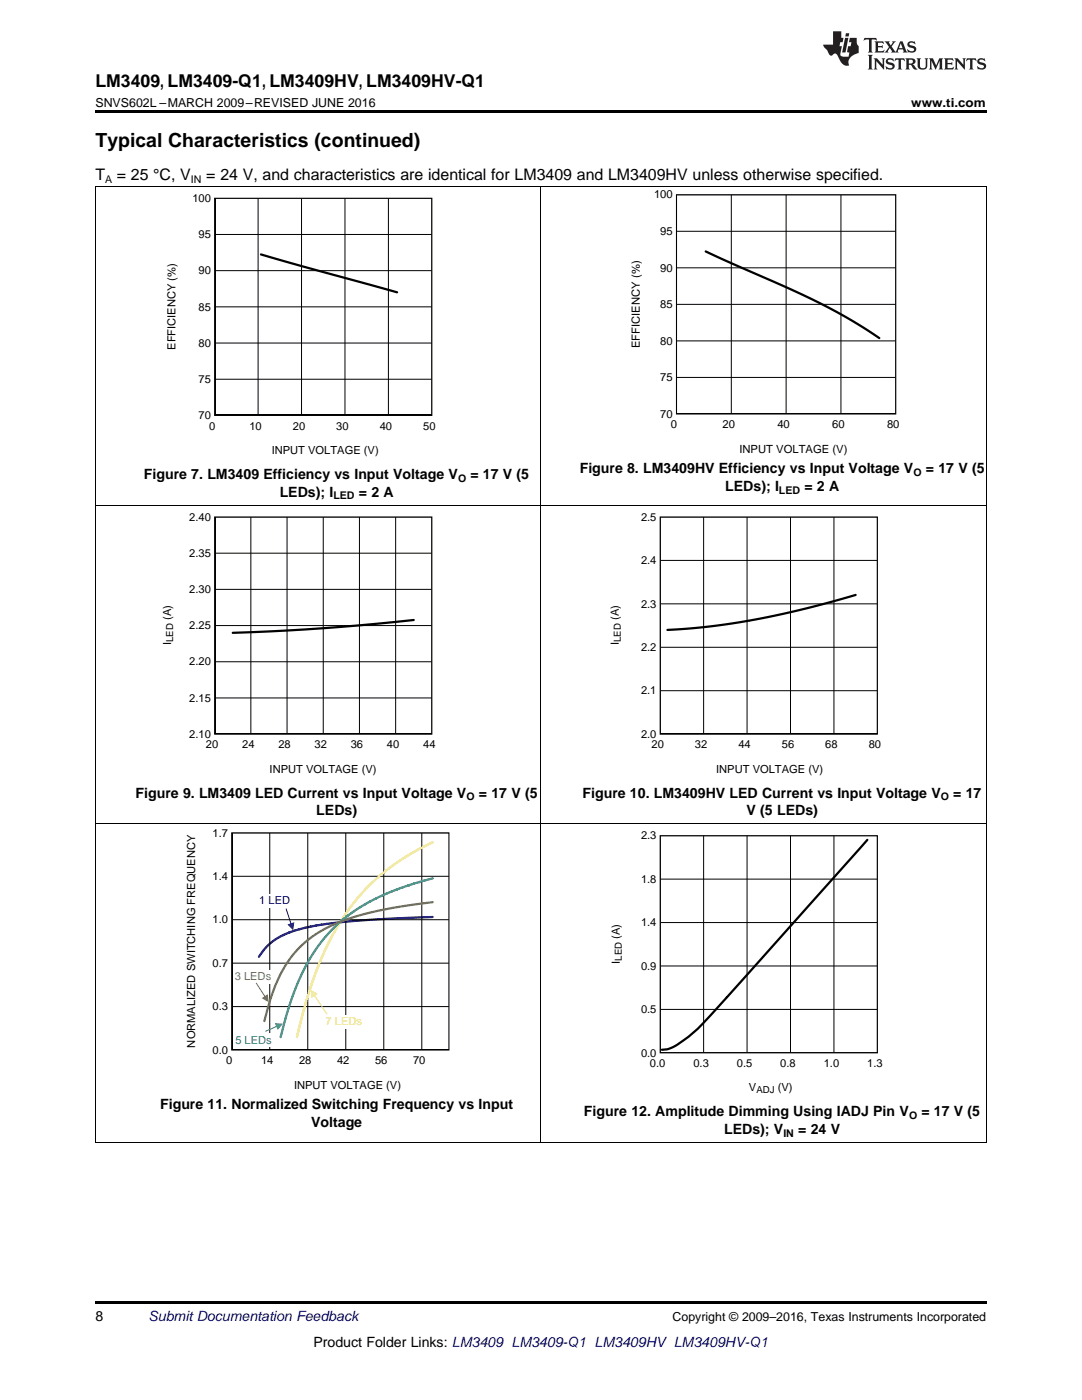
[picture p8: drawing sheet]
<svg xmlns="http://www.w3.org/2000/svg" width="216mm" height="279mm" viewBox="0 0 216 279" stroke-linecap="round" stroke-linejoin="round" font-family="sans-serif">
<path d="M19 228l.2 .1zM196.7 228l.1 .1zM19 259.7h177.8v.5h-177.8z" fill="#000"/>
<g fill="none" stroke="#000" stroke-width=".2">
<path d="M19.1 164.5v63.6M107.9 164.5v63.6M131.7 175.4h43.4M131.7 166.8h43.4M131.7 166.7v43.3M140.4 166.7v43.3M149.1 166.7v43.3M157.7 166.7v43.3M166.4 166.7v43.3M175.1 166.7v43.3M196.8 164.5v63.6M131.7 192.8h43.4"/>
<path d="M131.7 184.1h43.4M131.7 210.1h43.4M131.7 201.5h43.4M19 228h177.8"/>
</g>
<path d="M131.3 166.2h44.3v44.3h-44.3z" fill="none" stroke="#fff" stroke-width=".8"/>
<path d="M173.1 167.6l-31.6 35.4a28 28 0 0 1-6.8 5.7 4.5 4.5 0 0 1-2.6 .8" fill="none" stroke="#000" stroke-width=".44"/>
<path d="M131.7 166.8v43.3h43.4v-43.3zM131.3 166.4h44.2v44.1h-44.2z" fill-rule="evenodd" fill="#fff"/>
<path d="M131.7 166.8h43.4v43.3h-43.4z" fill="none" stroke="#000" stroke-width=".21"/>
<g fill="none" stroke="#000080" stroke-width=".44">
<path d="M58.7 185.8l-1.1 .3a11.3 11.3 0 0 0-5.3 3.9l-.6 .9M58.7 185.8h.1M60.9 185.2l-2.2 .6M60.9 185.2h.1M62 184.9l-1.1 .3M62 184.9h.1M63 184.7l-1 .2M63 184.7h.1M64.1 184.5l-1.1 .2M64.1 184.5h.1M65.2 184.4l-1.1 .1M65.2 184.4h.1"/>
<path d="M86.3 183l-11.7 .5-9.4 .9"/>
</g>
<path d="M57.1 181.4l1 3" fill="none" stroke="#000080" stroke-width=".2"/>
<path d="M57.4 184.5l1.3-.4-.2 1.5z" fill="#000080"/>
<path d="M89.7 165.6h-43.9v44.3h43.9" fill="none" stroke="#fff" stroke-width=".8"/>
<path d="M46.2 174.9h43.4M46.2 166.2h43.4M46.2 166.1v43.3M53.8 166.1v43.3M61.4 166.1v43.3M69 166.1v43.3M76.6 166.1v43.3M84.2 166.1v43.3M46.2 192.2h43.4M46.2 183.6h43.4M46.2 209.6h43.4M46.2 200.9h43.4" fill="none" stroke="#000" stroke-width=".2"/>
<path d="M46.2 166.2v43.4h43.4v-43.4zM45.8 165.8h43.9v44.2h-43.9z" fill-rule="evenodd" fill="#fff"/>
<path d="M46.2 166.2h43.4v43.4h-43.4z" fill="none" stroke="#000" stroke-width=".21"/>
<path d="M86.3 168.1l-5.1 2.8-4.6 3.2-3.8 3.5-1.9 2.2-1.8 2.4-3 5-2.6 5.6-2.2 6.5-2.1 7.7" fill="none" stroke="#fbe43b" stroke-width=".44"/>
<path d="M62.7 198.6l2.5 3.8" fill="none" stroke="#fbe43b" stroke-width=".2"/>
<path d="M62 197.5l1.4 .8-1.2 .8z" fill="#fbe43b"/>
<path d="M65 202.5h7.3v2.7h-7.3z" fill-rule="evenodd" fill="#fff"/>
<path d="M55.3 204.8l-2.3 1" fill="none" stroke="#0087c2" stroke-width=".2"/>
<path d="M54.8 204.2l1.7 .1-1.1 1.2z" fill="#0087c2"/>
<path d="M47 206.3h7.2v2.7h-7.2z" fill-rule="evenodd" fill="#fff"/>
<g fill="none" stroke="#0087c2" stroke-width=".44">
<path d="M73.9 179.9h.1M75 179.3h.1M76 178.8h.1M77.1 178.3h.1M78.2 177.9h.1M79.3 177.5h.1M80.4 177.1h.1M81.5 176.7h.1M82.5 176.4h.1M83.6 176h.1M84.7 175.7h.1M86.3 175.3l-6.5 2-5.4 2.3-2.4 1.4-2.2 1.4-1.9 1.6-1.9 1.8-1.6 1.8-1.6 2.2-2.6 4.5-2.2 5.6-2 7.1"/>
<path d="M68.5 183.5h.1M69.6 182.6l-.1 .1M70.6 181.9h.1M71.7 181.2h.1M72.8 180.5h.1"/>
</g>
<path d="M86.3 180.1l-8.1 1.1-6.8 1.6-2.7 .9-2.4 1-2.2 1.1-2.1 1.4a22.9 22.9 0 0 0-8.1 12.5l-1.2 4.1" fill="none" stroke="#66bc29" stroke-width=".44"/>
<path d="M46.8 193.7h7.3v2.6h-7.3z" fill-rule="evenodd" fill="#fff"/>
<path d="M51.1 196.2l1.8 2.8" fill="none" stroke="#66bc29" stroke-width=".2"/>
<path d="M52.2 199.2l1.2-.8 .2 1.6z" fill="#66bc29"/>
<path d="M51.7 178.5h6.2v2.7h-6.2z" fill-rule="evenodd" fill="#fff"/>
<g fill="none" stroke="#000" stroke-width=".2">
<path d="M19.1 100.9v63.6M42.8 117.6h43.4M42.8 110.4h43.4M42.8 103.2h43.4M42.8 103.1v43.3M50.1 103.1v43.3M57.3 103.1v43.3M64.5 103.1v43.3M71.7 103.1v43.3M78.9 103.1v43.3M86.2 103.1v43.3M107.9 100.9v63.6"/>
<path d="M196.8 100.9v63.6M42.8 139.3h43.4M42.8 132.1h43.4M42.8 124.8h43.4M42.8 146.5h43.4M19 164.4h177.8"/>
</g>
<path d="M42.4 102.6h44.3v44.3h-44.3z" fill="none" stroke="#fff" stroke-width=".8"/>
<path d="M82.6 123.7l-18.2 1.7-18 .9" fill="none" stroke="#000" stroke-width=".44"/>
<path d="M42.8 103.2v43.3h43.4v-43.3zM42.4 102.8h44.2v44.1h-44.2z" fill-rule="evenodd" fill="#fff"/>
<path d="M42.8 103.2h43.4v43.3h-43.4z" fill="none" stroke="#000" stroke-width=".21"/>
<path d="M131.3 102.6h44.3v44.3h-44.3z" fill="none" stroke="#fff" stroke-width=".8"/>
<path d="M131.7 111.8h43.4M131.7 103.2h43.4M131.7 103.1v43.3M140.4 103.1v43.3M149.1 103.1v43.3M157.7 103.1v43.3M166.4 103.1v43.3M175.1 103.1v43.3M131.7 137.8h43.4M131.7 129.2h43.4M131.7 120.5h43.4M131.7 146.5h43.4" fill="none" stroke="#000" stroke-width=".2"/>
<path d="M170.7 118.7l-10.4 2.9-9.7 2.1-8.9 1.3-8.5 .7" fill="none" stroke="#000" stroke-width=".44"/>
<path d="M131.7 103.2v43.3h43.4v-43.3zM131.3 102.8h44.2v44.1h-44.2z" fill-rule="evenodd" fill="#fff"/>
<path d="M131.7 103.2h43.4v43.3h-43.4z" fill="none" stroke="#000" stroke-width=".21"/>
<g fill="none" stroke="#000" stroke-width=".2">
<path d="M19.1 37.2v63.7M42.8 39.6h43.4M42.8 39.5v43.3M51.5 39.5v43.3M60.2 39.5v43.3M68.8 39.5v43.3M77.5 39.5v43.3M86.2 39.5v43.3M107.9 37.2v63.7M196.8 37.2v63.7M42.8 54h43.4M42.8 46.8h43.4"/>
<path d="M42.8 75.7h43.4M42.8 68.5h43.4M42.8 61.2h43.4M42.8 82.9h43.4M19 100.8h177.8"/>
</g>
<path d="M42.4 38.9h44.3v44.4h-44.3z" fill="none" stroke="#fff" stroke-width=".8"/>
<path d="M52.1 50.8l27.1 7.5" fill="none" stroke="#000" stroke-width=".44"/>
<path d="M42.8 39.6v43.3h43.4v-43.3zM42.4 39.1h44.2v44.2h-44.2z" fill-rule="evenodd" fill="#fff"/>
<path d="M42.8 39.6h43.4v43.3h-43.4z" fill="none" stroke="#000" stroke-width=".21"/>
<path d="M135 38.9h43.7M135 38.8v43.7M145.9 38.8v43.7M156.9 38.8v43.7M167.8 38.8v43.7M178.7 38.8v43.7M135 53.5h43.7M135 46.2h43.7M135 75.3h43.7M135 68h43.7M135 60.7h43.7M135 82.6h43.7" fill="none" stroke="#000" stroke-width=".2"/>
<path d="M140.8 50.2l17 7.5 5.7 2.8 6.5 3.5 5.5 3.5" fill="none" stroke="#000" stroke-width=".45"/>
<path d="M135 38.9v43.7h43.7v-43.7zM134.6 38.4h44.6v44.6h-44.6z" fill-rule="evenodd" fill="#fff"/>
<path d="M135 38.9h43.7v43.7h-43.7z" fill="none" stroke="#000" stroke-width=".22"/>
<path d="M19 37.2h177.8" fill="none" stroke="#000" stroke-width=".2"/>
<path d="M19 22h177.8v.5h-177.8z" fill="#000"/>
<g fill="#231f20">
<path d="M172.5 7.6l-.1 .5 .4-.2h.6v.1v2.1l-.2 .4h.9l-.2-.4v-2.1l.1-.1h.5l.5 .2-.2-.5zM174.5 8.3l.2 .3v1.5l-.2 .4h1.8l.2-.6a1.04 1.04 0 0 1-1.3 .2v-.7h.6l.3 .2v-.6l-.3 .2h-.6v-.6l.8-.1 .4 .3-.2-.5zM176.5 8.3l.9 1.1-.9 1.1h.8l-.2-.2 .4-.7 .5 .7-.2 .2h1.5l-.2-.2 .2-.4h.9l.1 .4-.2 .2h1l-.3-.3-.7-1.9h-.5l-.9 2-.8-1 .9-1h-.8l.1 .3-.4 .5-.3-.6 .1-.2zM179.7 8.6l.4 1h-.7zM181.3 8.4a.63 .63 0 0 0-.2 .7 .63 .63 0 0 0 .6 .4l.6 .2 .1 .2a.75 .75 0 0 1-.7 .4 .75 .75 0 0 1-.6-.5l.1 .7 .1-.1a1.11 1.11 0 0 0 1.5-.6 1.13 1.13 0 0 0-1.2-.8l-.1-.4a1.04 1.04 0 0 1 1.2 .2l-.2-.5-.2 .1-.4-.2zM173.2 10.9l.2 .4v2.2l-.2 .4h1l-.3-.4v-2.2l.3-.4zM174.3 11.6l.3 .4v1.5l-.3 .4h.8l-.2-.4v-1.3l1.5 1.7v-1.9l.2-.4h-.7l.2 .4v.9l-1.1-1.3zM177 11.8a.62 .62 0 0 0-.2 .7 .62 .62 0 0 0 .6 .4l.6 .1 .1 .3a.76 .76 0 0 1-.7 .3 .76 .76 0 0 1-.7-.4l.2 .7 .1-.1a1.11 1.11 0 0 0 1.5-.6 1.13 1.13 0 0 0-1.2-.8l-.1-.4a1.04 1.04 0 0 1 1.2 .2l-.2-.6-.2 .1-.5-.1zM178.7 11.6l-.2 .6a.61 .61 0 0 1 .8-.3v1.6l-.2 .4h.9l-.2-.4v-1.6a.63 .63 0 0 1 .7 .3l-.1-.6zM180.6 11.6l.3 .4v1.5l-.3 .4h1l-.2-.2-.1-.8 .6 .2a.76 .76 0 0 0 1.2 .7l-1-1a.58 .58 0 0 0 .6-.5 .58 .58 0 0 0-.5-.6zM181.4 11.9h.1a.45 .45 0 0 1 .5 .1 .45 .45 0 0 1 .1 .5l-.8 .2zM182.9 11.6l.2 .2a2.17 2.17 0 0 0 .3 1.9 .99 .99 0 0 0 1.6-.6v-1.1l.2-.4h-.7l.2 .2a1.92 1.92 0 0 1-.2 1.8 .6 .6 0 0 1-.9-.5v-1.1l.2-.4zM185.4 11.6l.2 .4v1.5l-.2 .4h.7l-.2-.4v-1.4l.8 1.8 .8-1.8v1.4l-.2 .4h.9l-.2-.4v-1.5l.2-.4h-.8l-.6 1.5-.6-1.5zM188.4 11.6l.2 .4v1.5l-.2 .4h1.8l.1-.6a1.04 1.04 0 0 1-1.2 .1v-.6h.5l.4 .2v-.6l-.4 .2h-.5v-.7h.8l.3 .3-.1-.6zM190.5 11.6l.2 .4v1.5l-.2 .4h.7l-.2-.4v-1.3l1.5 1.7v-1.9l.2-.4h-.7l.2 .4v.9l-1.1-1.3zM192.9 11.6l-.1 .6a.61 .61 0 0 1 .7-.3l.1 1.6-.3 .4h1l-.3-.4 .1-1.6a.63 .63 0 0 1 .7 .3l-.1-.6zM195.2 11.8a.62 .62 0 0 0-.2 .7 .62 .62 0 0 0 .6 .4l.6 .1 .1 .3a.76 .76 0 0 1-.7 .3 .76 .76 0 0 1-.6-.4l.1 .7 .1-.1a1.11 1.11 0 0 0 1.6-.6 1.13 1.13 0 0 0-1.3-.8l-.1-.4a1.04 1.04 0 0 1 1.2 .2l-.1-.6-.2 .1-.5-.1z"/>
<path d="M166.2 6.3v2.6h-1.9v.4l.8 .9a.91 .91 0 0 0 1 .8 .56 .56 0 0 1 .5-.3 .56 .56 0 0 1 .5 .3l.4 .8a1.53 1.53 0 0 0 1.9 1.2 1.54 1.54 0 0 1 1-2.1l.9-.3v-1.4a1.52 1.52 0 0 1-.4-1.6h-1.3l-.2 .8h.5l-.2 .8h-.5l-.1 1v.2l.4 .1-.2 .8a1.93 1.93 0 0 1-1.6-.3l.3-1.8h-.5l.2-.8h.4l.2-.8h-.4v-1.3zM168.6 7.6l-.6 2.9h.7l.6-2.9zM168.8 6.6l-.1 .7h.6l.2-.7z"/>
</g>
<text font-size="3.9" x="19" y="29.3">Typical Characteristics (continued)</text>
<text font-size="3.5" x="19" y="17.3">LM3409, LM3409-Q1, LM3409HV, LM3409HV-Q1</text>
<g font-size="3.2">
<text x="19" y="36">T</text>
<text x="23.3" y="36">= 25 °C, V</text>
<text x="41.2" y="36">= 24 V, and characteristics are identical for LM3409 and LM3409HV unless otherwise specified.</text>
</g>
<g font-size="2.8">
<text x="28.7" y="95.6">Figure 7. LM3409 Efficiency vs Input Voltage V</text>
<text x="93.9" y="95.6">= 17 V (5</text>
<text x="115.7" y="94.4">Figure 8. LM3409HV Efficiency vs Input Voltage V</text>
<text x="184.7" y="94.4">= 17 V (5</text>
<text x="55.8" y="99.1">LEDs); I</text>
<text x="71.6" y="99.1">= 2 A</text>
<text x="144.7" y="98">LEDs); I</text>
<text x="160.5" y="98">= 2 A</text>
<text x="27.1" y="159.2">Figure 9. LM3409 LED Current vs Input Voltage V</text>
<text x="95.6" y="159.2">= 17 V (5</text>
<text x="116.2" y="159.2">Figure 10. LM3409HV LED Current vs Input Voltage V</text>
<text x="190.2" y="159.2">= 17</text>
<text x="63.1" y="162.7">LEDs)</text>
<text x="149" y="162.7">V (5 LEDs)</text>
<text x="32" y="221.3">Figure 11. Normalized Switching Frequency vs Input</text>
<text x="62.1" y="224.8">Voltage</text>
<text x="116.5" y="222.8">Figure 12. Amplitude Dimming Using IADJ Pin V</text>
<text x="144.5" y="226.3">LEDs); V</text>
<text x="159.3" y="226.3">= 24 V</text>
<text x="183.9" y="222.8">= 17 V (5</text>
<text x="19" y="263.6">8</text>
<text x="62.5" y="268.9">Product Folder Links: LM3409 LM3409-Q1 LM3409HV LM3409HV-Q1</text>
</g>
<text font-size="2.8" fill="#0000c8" x="29.6" y="263.6">Submit Documentation Feedback</text>
<g font-size="2.5">
<text x="19" y="21.4">SNVS602L –MARCH 2009–REVISED JUNE 2016</text>
<text x="181.8" y="21.4">www.ti.com</text>
<text x="134.2" y="263.6">Copyright © 2009–2016, Texas Instruments Incorporated</text>
</g>
<g font-size="2.2">
<text x="38.4" y="40.3">100</text>
<text x="130.5" y="39.6">100</text>
<text x="39.6" y="47.5">95</text>
<text x="131.7" y="46.9">95</text>
<text x="39.6" y="54.8">90</text>
<text x="131.7" y="54.2">90</text>
<text x="39.6" y="62">85</text>
<text x="131.7" y="61.5">85</text>
<text x="35" y="69.8" transform="rotate(-90 35 69.8)">EFFICIENCY (%)</text>
<text x="39.6" y="69.2">80</text>
<text x="127.7" y="69.5" transform="rotate(-90 127.7 69.5)">EFFICIENCY (%)</text>
<text x="131.7" y="68.8">80</text>
<text x="39.6" y="76.4">75</text>
<text x="131.7" y="76.1">75</text>
<text x="39.6" y="83.6">70</text>
<text x="131.7" y="83.4">70</text>
<text x="41.7" y="85.8">0</text>
<text x="49.8" y="85.8">10</text>
<text x="58.4" y="85.8">20</text>
<text x="67.1" y="85.8">30</text>
<text x="75.8" y="85.8">40</text>
<text x="84.4" y="85.8">50</text>
<text x="133.9" y="85.5">0</text>
<text x="144.2" y="85.5">20</text>
<text x="155.1" y="85.5">40</text>
<text x="166.1" y="85.5">60</text>
<text x="177" y="85.5">80</text>
<text x="54.2" y="90.6">INPUT VOLTAGE (V)</text>
<text x="147.5" y="90.4">INPUT VOLTAGE (V)</text>
<text x="37.8" y="103.9">2.40</text>
<text x="127.9" y="103.9">2.5</text>
<text x="37.8" y="111.1">2.35</text>
<text x="127.9" y="112.6">2.4</text>
<text x="37.8" y="118.4">2.30</text>
<text x="34.1" y="123.8" transform="rotate(-90 34.1 123.8)">(A)</text>
<text x="37.8" y="125.6">2.25</text>
<text x="123.5" y="123.8" transform="rotate(-90 123.5 123.8)">(A)</text>
<text x="127.9" y="121.3">2.3</text>
<text x="34.1" y="128.8" transform="rotate(-90 34.1 128.8)">I</text>
<text x="123.5" y="128.8" transform="rotate(-90 123.5 128.8)">I</text>
<text x="127.9" y="129.9">2.2</text>
<text x="37.8" y="132.8">2.20</text>
<text x="37.8" y="140">2.15</text>
<text x="127.9" y="138.6">2.1</text>
<text x="37.8" y="147.3">2.10</text>
<text x="41.1" y="149.4">20</text>
<text x="48.3" y="149.4">24</text>
<text x="55.5" y="149.4">28</text>
<text x="62.8" y="149.4">32</text>
<text x="70" y="149.4">36</text>
<text x="77.2" y="149.4">40</text>
<text x="84.4" y="149.4">44</text>
<text x="127.9" y="147.3">2.0</text>
<text x="130" y="149.4">20</text>
<text x="138.7" y="149.4">32</text>
<text x="147.3" y="149.4">44</text>
<text x="156" y="149.4">56</text>
<text x="164.7" y="149.4">68</text>
<text x="173.3" y="149.4">80</text>
<text x="53.8" y="154.2">INPUT VOLTAGE (V)</text>
<text x="142.9" y="154.2">INPUT VOLTAGE (V)</text>
<text x="42.4" y="167">1.7</text>
<text x="127.9" y="167.5">2.3</text>
<text x="42.4" y="175.6">1.4</text>
<text x="127.9" y="176.2">1.8</text>
<text x="42.4" y="184.3">1.0</text>
<text x="127.9" y="184.9">1.4</text>
<text x="123.7" y="187.4" transform="rotate(-90 123.7 187.4)">(A)</text>
<text x="42.4" y="193">0.7</text>
<text x="123.7" y="192.4" transform="rotate(-90 123.7 192.4)">I</text>
<text x="127.9" y="193.5">0.9</text>
<text x="42.4" y="201.6">0.3</text>
<text x="127.9" y="202.2">0.5</text>
<text x="39" y="209.1" transform="rotate(-90 39 209.1)">NORMALIZED SWITCHING FREQUENCY</text>
<text x="42.4" y="210.3">0.0</text>
<text x="45.1" y="212.4">0</text>
<text x="52.1" y="212.4">14</text>
<text x="59.7" y="212.4">28</text>
<text x="67.3" y="212.4">42</text>
<text x="74.9" y="212.4">56</text>
<text x="82.4" y="212.4">70</text>
<text x="127.9" y="210.9">0.0</text>
<text x="129.7" y="213">0.0</text>
<text x="138.4" y="213">0.3</text>
<text x="147" y="213">0.5</text>
<text x="155.7" y="213">0.8</text>
<text x="164.4" y="213">1.0</text>
<text x="173" y="213">1.3</text>
<text x="58.7" y="217.3">INPUT VOLTAGE (V)</text>
<text x="149.4" y="217.7">V</text>
<text x="155.2" y="217.7">(V)</text>
</g>
<text font-size="2.2" fill="#000080" x="51.7" y="180.5">1 LED</text>
<text font-size="2.2" fill="#66bc29" x="46.8" y="195.7">3 LEDs</text>
<text font-size="2.2" fill="#0087c2" x="47" y="208.3">5 LEDs</text>
<text font-size="2.2" fill="#fbe43b" x="65" y="204.5">7 LEDs</text>
<g font-size="2.1">
<text x="21" y="36.6">A</text>
<text x="38.1" y="36.6">IN</text>
<text x="182.3" y="95">O</text>
<text x="66.5" y="99.7">LED</text>
<text x="91.4" y="96.1">O</text>
<text x="155.4" y="98.5">LED</text>
<text x="93.1" y="159.7">O</text>
<text x="187.7" y="159.7">O</text>
<text x="156.3" y="226.9">IN</text>
<text x="181.4" y="223.3">O</text>
</g>
<g font-size="1.9">
<text x="34.6" y="128.1" transform="rotate(-90 34.6 128.1)">LED</text>
<text x="123.9" y="128.1" transform="rotate(-90 123.9 128.1)">LED</text>
<text x="124.1" y="191.7" transform="rotate(-90 124.1 191.7)">LED</text>
<text x="150.9" y="218.1">ADJ</text>
</g>
</svg>
